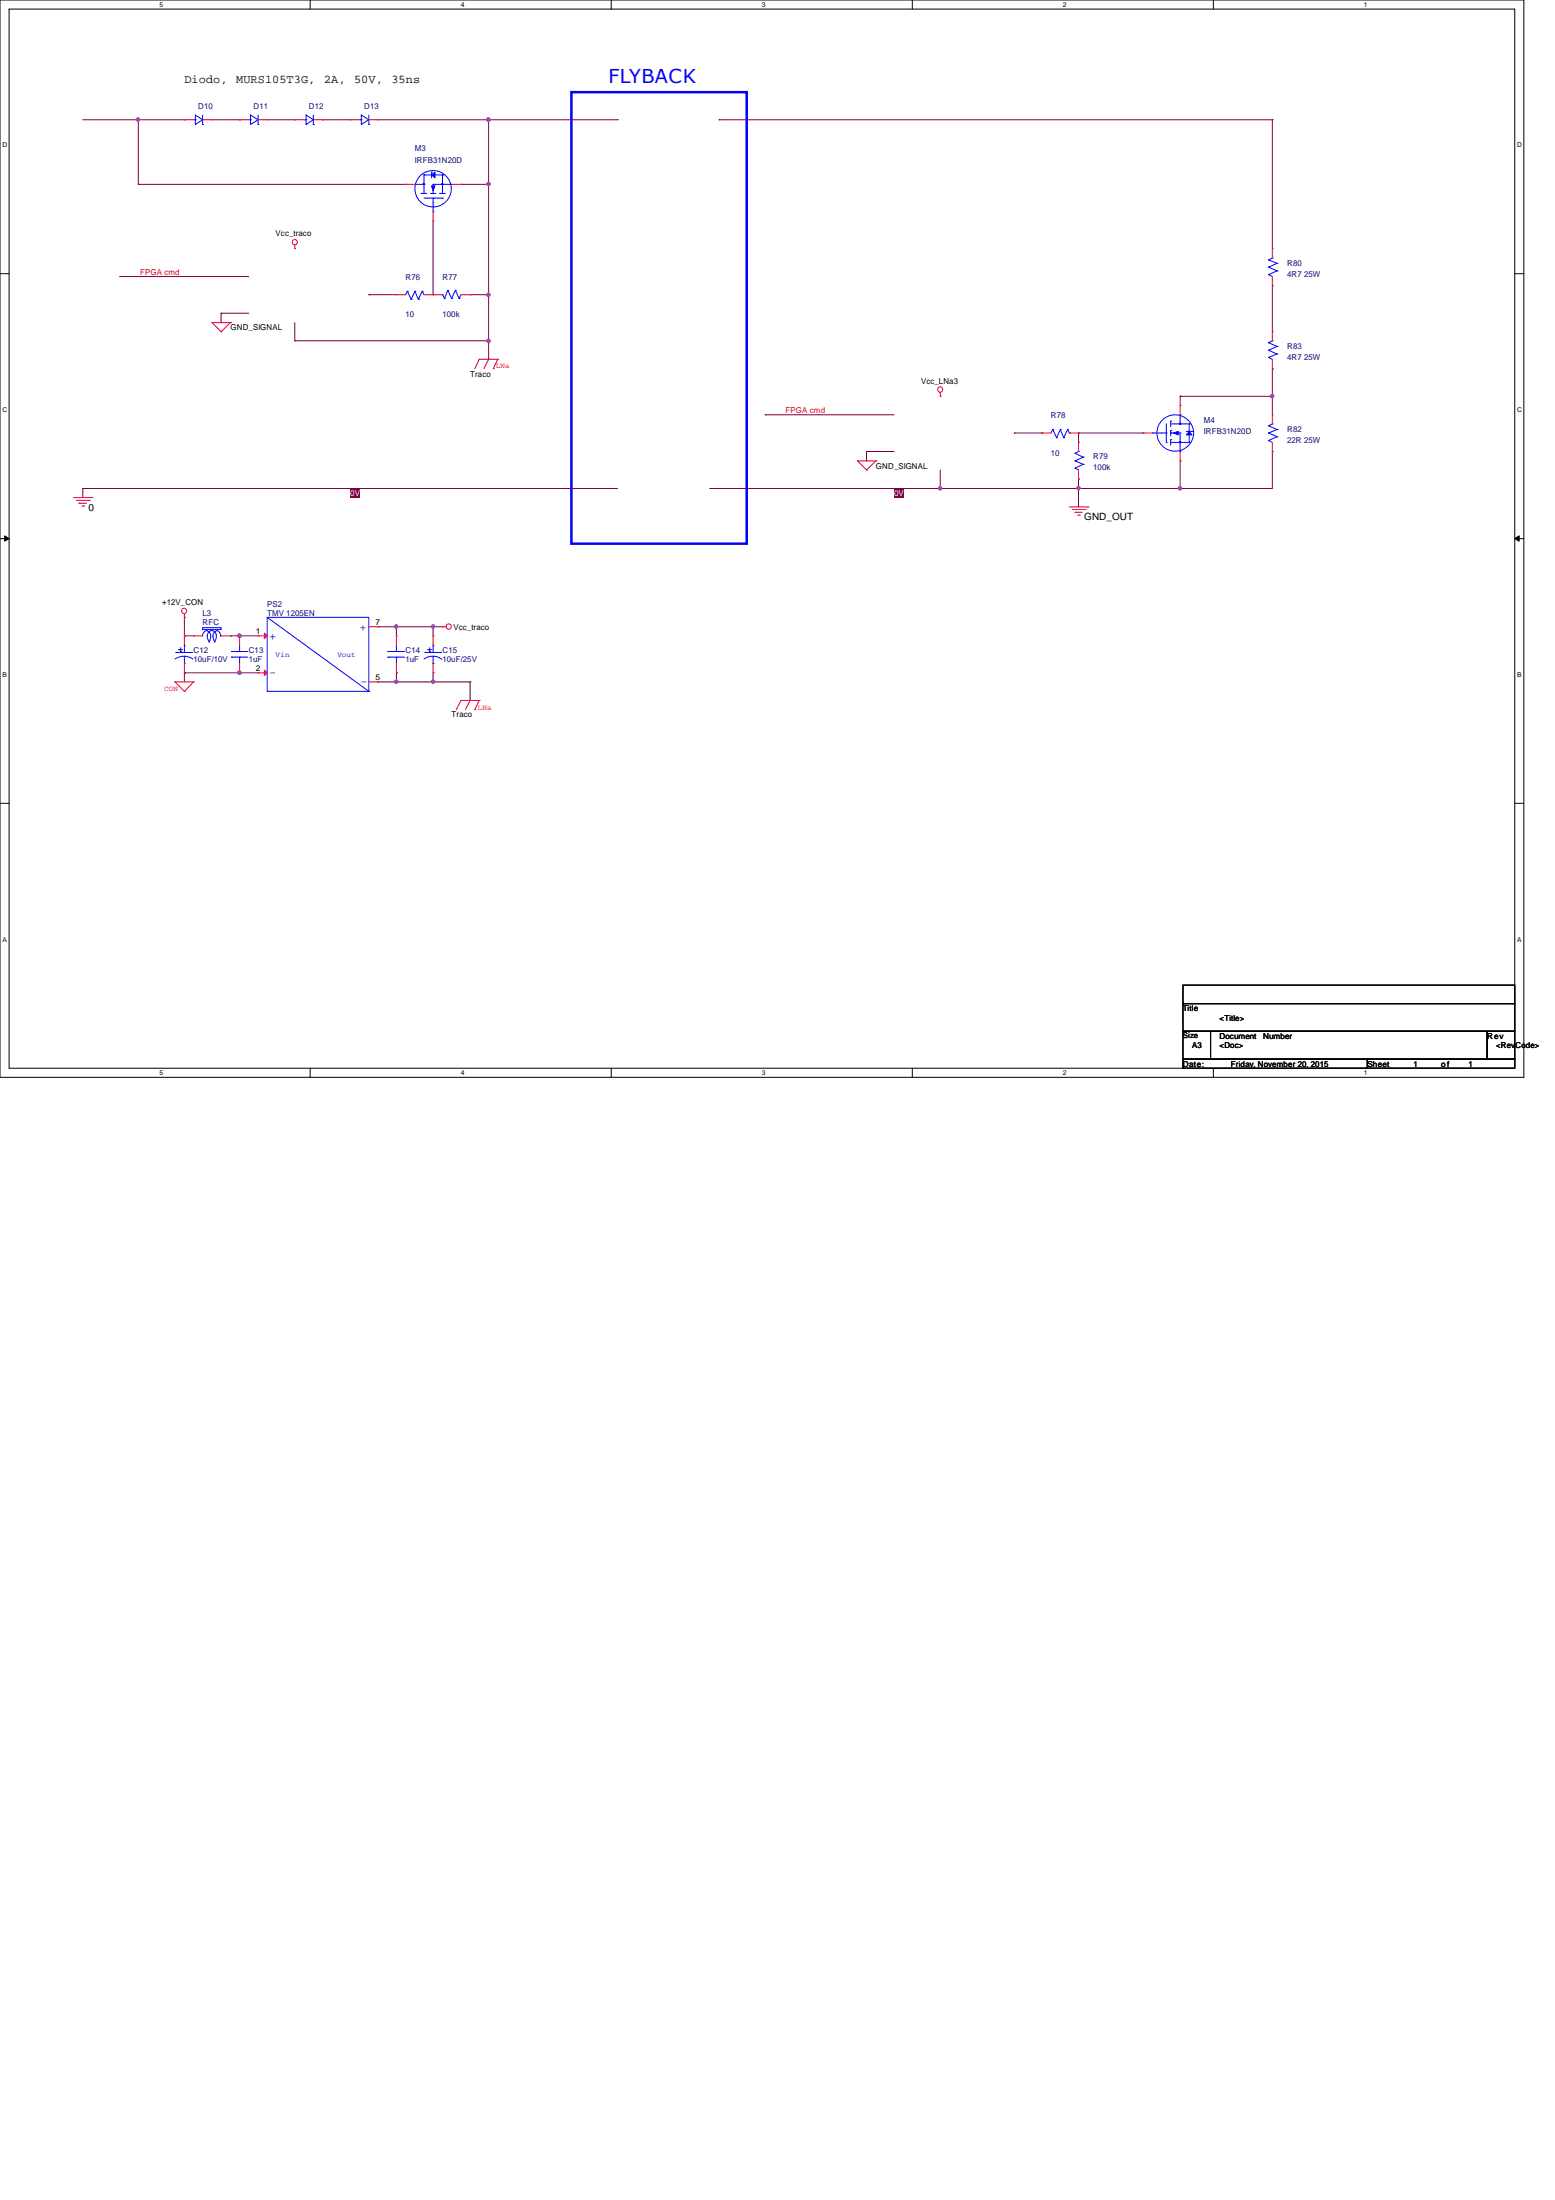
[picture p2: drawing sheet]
<svg xmlns="http://www.w3.org/2000/svg" width="210mm" height="297mm" viewBox="0 0 210 297" stroke-linecap="round" stroke-linejoin="round" font-family="sans-serif">
<g fill="none" stroke="#000" stroke-width=".13">
<path d="M0 0h205.7v145.5h-205.7zM41.9 0v1.2M82.5 0v1.2M123.1 0v1.2M163.8 0v1.2M1.2 1.2h203.3v143h-203.3zM0 37h1.2M204.5 37h1.2M0 72.7h1.2M.6 72.3l.6 .4-.6 .4zM204.5 72.7l.6-.4v.8zM204.5 72.7h1.2"/>
<path d="M0 108.5h1.2M204.5 108.5h1.2M41.9 144.2v1.3M82.5 144.2v1.3M123.1 144.2v1.3M163.8 144.2v1.3"/>
</g>
<path d="M.6 72.3l.6 .4-.6 .4zM204.5 72.7l.6-.4v.8z" fill="#000"/>
<path d="M77.1 12.4h23.7v61h-23.7z" fill="none" stroke="#00f" stroke-width=".34"/>
<path d="M51 84.6h.1M51 84.6h2.5" fill="none" stroke="#800040" stroke-width=".13"/>
<path d="M53.3 84.4h.3l.1 .2-.1 .2h-.1h-.2z" fill-rule="evenodd" fill="#f0f"/>
<path d="M53.3 84.4h.3l.1 .2-.1 .2h-.1h-.2z" fill="none" stroke="#f0f" stroke-width=".13"/>
<path d="M24.9 90.8h.1M24.9 90.8h7.4" fill="none" stroke="#800040" stroke-width=".13"/>
<path d="M32.1 90.7h.4l.1 .1-.1 .2-.2 .1-.2-.1z" fill-rule="evenodd" fill="#f0f"/>
<path d="M32.1 90.7h.4l.1 .1-.1 .2-.2 .1-.2-.1z" fill="none" stroke="#f0f" stroke-width=".13"/>
<path d="M24.9 83.4h.1M24.9 83.4v2.5M31.1 85.9h.1M31.1 85.9h1.2M32.3 90.8h.1M32.3 90.8h2.5M53.5 90.8h.1M53.5 90.8v1.3M58.5 84.6h.1M58.5 90.8h.1M58.5 84.6v1.3M58.5 90.8v1.3" fill="none" stroke="#800040" stroke-width=".13"/>
<path d="M58.3 91.9h.3l.1 .1-.1 .2-.1 .1-.2-.1z" fill-rule="evenodd" fill="#f0f"/>
<path d="M58.3 91.9h.3l.1 .1-.1 .2-.1 .1-.2-.1z" fill="none" stroke="#f0f" stroke-width=".13"/>
<path d="M24.9 90.8h.1M24.9 90.8v1.3M32.3 85.9h.1M32.3 85.9h2.5M53.5 84.6h.1M53.5 84.6h5M58.5 92.1h.1M58.5 92.1h5M63.5 92.1h.1M63.5 92.1v2.5" fill="none" stroke="#800040" stroke-width=".13"/>
<path d="M32.1 85.7h.4l.1 .1-.1 .2-.2 .1-.2-.1z" fill-rule="evenodd" fill="#f0f"/>
<path d="M32.1 85.7h.4l.1 .1-.1 .2-.2 .1-.2-.1z" fill="none" stroke="#f0f" stroke-width=".13"/>
<path d="M51 92.1h.1M51 92.1h7.5M53.5 92.1h.1M53.5 84.6h.1M53.5 84.6v1.3" fill="none" stroke="#800040" stroke-width=".13"/>
<path d="M53.3 91.9h.3l.1 .1-.1 .2-.1 .1-.2-.1z" fill-rule="evenodd" fill="#f0f"/>
<path d="M53.3 91.9h.3l.1 .1-.1 .2-.1 .1-.2-.1z" fill="none" stroke="#f0f" stroke-width=".13"/>
<path d="M58.5 84.6h.1M58.5 84.6h1.2" fill="none" stroke="#800040" stroke-width=".13"/>
<path d="M58.3 84.4h.3l.1 .2-.1 .2h-.1h-.2z" fill-rule="evenodd" fill="#f0f"/>
<path d="M58.3 84.4h.3l.1 .2-.1 .2h-.1h-.2z" fill="none" stroke="#f0f" stroke-width=".13"/>
<path d="M51 16.2h15M66 16.2h.1M97.1 16.2h.1M97.1 16.2h74.6M24.9 85.9h.1M24.9 85.9h1.2" fill="none" stroke="#800040" stroke-width=".13"/>
<path d="M65.8 16h.3l.1 .1-.1 .2-.2 .1-.1-.1z" fill-rule="evenodd" fill="#f0f"/>
<path d="M65.8 16h.3l.1 .1-.1 .2-.2 .1-.1-.1z" fill="none" stroke="#f0f" stroke-width=".13"/>
<path d="M11.2 66h.1M11.2 66h72.2" fill="none" stroke="#800040" stroke-width=".13"/>
<path d="M47.3 66h1.3v1.3h-1.3z" fill="#800040"/>
<path d="M11.2 16.2h7.5M18.7 16.2h.1M18.7 16.2v8.7M28.6 16.2h3.7M32.3 16.2h.1M36.1 16.2h3.7M39.8 16.2h.1M43.6 16.2h.1M43.6 16.2h3.7M18.7 24.9h.1M49.8 39.8h.1M49.8 39.8h3.7" fill="none" stroke="#800040" stroke-width=".13"/>
<path d="M18.5 16h.3v.1v.2l-.2 .1-.1-.1z" fill-rule="evenodd" fill="#f0f"/>
<path d="M18.5 16h.3v.1v.2l-.2 .1-.1-.1z" fill="none" stroke="#f0f" stroke-width=".13"/>
<g fill="none" stroke="#800040" stroke-width=".13">
<path d="M18.7 16.2h6.2M24.9 16.2h.1M66 16.2h.1M66 16.2v8.7h-3.8M66 16.2h17.4M83.4 16.2h.1M16.2 37.3h.1M16.2 37.3h17.4M18.7 24.9h36M54.7 24.9h.1M58.5 39.8h.1M58.5 29.8v10"/>
<path d="M62.2 24.9h.1M29.8 42.3h.1M29.8 43.6h.1M29.8 42.3h3.8M29.8 42.3v1.3M103.3 56h.1M103.3 56h17.4M136.9 58.5h.1M136.9 58.5h3.7M145.6 58.5h.1M145.6 58.5h8.7M145.6 58.5v1.2"/>
<path d="M11.2 67.2h.1M11.2 66v1.2M117 61h.1M117 61h3.7M117 61v1.2M145.6 64.7h.1M145.6 66h.1M145.6 64.7v1.3M145.6 66h13.7"/>
</g>
<path d="M159.1 65.8h.3l.1 .1-.1 .2-.1 .1-.2-.1z" fill-rule="evenodd" fill="#f0f"/>
<path d="M159.1 65.8h.3l.1 .1-.1 .2-.1 .1-.2-.1z" fill="none" stroke="#f0f" stroke-width=".13"/>
<path d="M145.4 65.8h.3l.1 .1-.1 .2-.1 .1-.2-.1z" fill-rule="evenodd" fill="#f0f"/>
<path d="M145.4 65.8h.3l.1 .1-.1 .2-.1 .1-.2-.1z" fill="none" stroke="#f0f" stroke-width=".13"/>
<g fill="none" stroke="#800040" stroke-width=".13">
<path d="M171.7 38.6h.1M171.7 38.6v6.2M159.3 53.5h.1M159.3 53.5v1.2M159.3 53.5h12.4M171.7 49.8h.1M171.7 53.5h.1M171.7 49.8v6.2M159.3 62.2h.1M159.3 66h.1M159.3 62.2v3.8M171.7 61h.1"/>
<path d="M171.7 61v5h-12.4"/>
</g>
<path d="M171.6 53.3h.3l.1 .2-.1 .1-.2 .1-.1-.1z" fill-rule="evenodd" fill="#f0f"/>
<path d="M171.6 53.3h.3l.1 .2-.1 .1-.2 .1-.1-.1z" fill="none" stroke="#f0f" stroke-width=".13"/>
<path d="M171.7 16.2h.1M171.7 16.2v17.4M95.8 66h31.1M126.9 66h.1" fill="none" stroke="#800040" stroke-width=".13"/>
<path d="M126.8 65.8h.3v.1v.2l-.2 .1-.1-.1z" fill-rule="evenodd" fill="#f0f"/>
<path d="M126.8 65.8h.3v.1v.2l-.2 .1-.1-.1z" fill="none" stroke="#f0f" stroke-width=".13"/>
<path d="M120.7 66h1.3v1.3h-1.3z" fill="#800040"/>
<path d="M66 39.8h.1M66 24.9v14.9M39.8 46h.1M39.8 43.6v2.4M145.6 66h.1M145.6 66v2.5" fill="none" stroke="#800040" stroke-width=".13"/>
<path d="M65.8 24.7h.3l.1 .1-.1 .2-.2 .1-.1-.1z" fill-rule="evenodd" fill="#f0f"/>
<path d="M65.8 24.7h.3l.1 .1-.1 .2-.2 .1-.1-.1z" fill="none" stroke="#f0f" stroke-width=".13"/>
<path d="M65.8 39.6h.3l.1 .2-.1 .1-.2 .1-.1-.1z" fill-rule="evenodd" fill="#f0f"/>
<path d="M65.8 39.6h.3l.1 .2-.1 .1-.2 .1-.1-.1z" fill="none" stroke="#f0f" stroke-width=".13"/>
<path d="M63.5 39.8h.1M63.5 39.8h2.5M39.8 46h26.2M66 46h.1" fill="none" stroke="#800040" stroke-width=".13"/>
<path d="M65.8 45.9h.3l.1 .1-.1 .2h-.2h-.1z" fill-rule="evenodd" fill="#f0f"/>
<path d="M65.8 45.9h.3l.1 .1-.1 .2h-.2h-.1z" fill="none" stroke="#f0f" stroke-width=".13"/>
<path d="M66 39.8h.1M66 39.8v8.7M66 48.5h.1M126.9 66h.1M126.9 63.5v2.5M126.9 66h18.7M145.6 66h.1" fill="none" stroke="#800040" stroke-width=".13"/>
<g fill="none" stroke="#f00" stroke-width=".13">
<path d="M39.8 33.6h.1M39.8 33.1v.5M28.6 43.6h.1M28.6 43.6h2.5M28.6 43.6l1.2 1.2M29.8 44.8h.1M31.1 43.6h.1M31.1 43.6l-1.3 1.2M64.7 48.5h.1M64.7 48.5l-.6 1.3M64.7 48.5h2.5M66 48.5h.1"/>
<path d="M66 48.5l-.7 1.3M66.6 49.8h.1M67.2 48.5h.1M67.2 48.5l-.6 1.3M126.9 53.5h.1M126.9 53v.5M140.6 58.5h.1M140.6 58.5h1.3M144.4 58.5h1.2M145.6 58.5h.1M171.7 56h.1M171.7 56v1.2"/>
<path d="M171.7 59.7v1.3M9.9 67.2h2.5M10.3 67.6h1.8M10.7 67.9h.1M10.7 67.9h1M11 68.3h.3M11.3 68.3h.1M12.1 67.6h.1M12.4 67.2h.1M115.7 62.2h.1M115.7 62.2h2.5M115.7 62.2l1.3 1.3"/>
<path d="M117 63.5h.1M118.2 62.2h.1M118.2 62.2l-1.2 1.3M144.4 68.5h2.5M144.7 68.8h1.8M145.1 69.2h.1M145.1 69.2h1M145.5 69.6h.2M145.7 69.6h.1M146.5 68.8h.1M146.9 68.5h.1M171.7 61h.1"/>
<path d="M23.6 92.1h.1M23.6 92.1h2.5M23.6 92.1l1.3 1.2M24.9 83.4h.1M24.9 93.3h.1M24.9 82.9v.5M26.1 92.1h.1M26.1 92.1l-1.2 1.2M49.8 84.6h1.2M49.8 92.1h1.2M51 92.1h.1M51 84.6h.1"/>
<path d="M53.5 85.9h.1M53.5 90.8h.1M53.5 85.9v1.2M53.5 89.6v1.2M59.7 84.6h.1M59.7 84.6h.5M62.2 94.6h.1M62.2 94.6l-.6 1.2M62.2 94.6h2.5M63.5 94.6h.1M63.5 94.6l-.7 1.2M64.1 95.8h.1"/>
<path d="M64.7 94.6h.1M64.7 94.6l-.6 1.2"/>
<circle cx="39.8" cy="32.7" r=".35"/>
<circle cx="126.9" cy="52.6" r=".35"/>
<circle cx="24.8" cy="82.5" r=".35"/>
<circle cx="60.6" cy="84.6" r=".35"/>
</g>
<path d="M159.7 133h44.8v2.5h-44.8zM159.7 135.5h44.8v3.7h-44.8zM159.7 139.2h3.7v3.8h-3.7zM163.4 139.2h37.3v3.8h-37.3zM200.7 139.2h3.8v3.8h-3.8zM159.7 143h24.9v1.2h-24.9zM184.6 143h19.9v1.2h-19.9z" fill="none" stroke="#000" stroke-width=".13"/>
<g fill="none" stroke="#00f" stroke-width=".13">
<path d="M142.1 58h.1M142.1 58l.5 1.1M142.1 58l-.2 .5M142.6 59.1h.1M143.1 58h.1M143.1 58l-.5 1.1M143.1 58l.5 1.1M143.6 59.1h.1M144.1 58h.1M144.1 58l-.5 1.1M144.1 58l.3 .5M144.4 58.5h.1"/>
<path d="M171.2 58.5h.1M171.2 57.5h.1M171.2 59.5h.1M171.2 58.5l1.2 .5M171.2 57.5l1.2 .5M171.2 59.5l.5 .2M171.7 57.2h.1M171.7 57.2l-.5 .3M172.4 59h.1M172.4 58h.1M172.4 59l-1.2 .5M172.4 58l-1.2 .5"/>
<path d="M36.1 83.4h13.7v9.9h-13.7zM36.1 83.4l13.7 9.9M49.8 93.3h.1M52.4 88.7h.1M52.4 88h.1M52.4 88.7h2.2M52.4 88h2.2M53.5 88h.1M53.5 88.7h.1M53.5 87.1v.9M53.5 88.7v.9"/>
</g>
<path d="M35.7 85.5l.4 .4-.4 .3z" fill="#f00"/>
<path d="M34.8 85.9h.1M34.8 85.9h1.3M35.7 85.5l.4 .4-.4 .3z" fill="none" stroke="#f00" stroke-width=".13"/>
<path d="M35.7 90.5l.4 .3-.4 .4z" fill="#f00"/>
<path d="M34.8 90.8h.1M34.8 90.8h1.3M35.7 90.5l.4 .3-.4 .4z" fill="none" stroke="#f00" stroke-width=".13"/>
<path d="M56 24.9h.1M56 24.9h1.2M58.5 28.6h.1M58.5 27.3v1.3M59.7 24.9h1.3M61 24.9h.1" fill="none" stroke="#00f" stroke-width=".13"/>
<path d="M58.3 25.1h.4l-.2 .6z" fill="#00f"/>
<g fill="none" stroke="#00f" stroke-width=".13">
<path d="M57.1 24.8h.2v.1h-.2zM58.3 25.1h.4l-.2 .6zM59.6 24.8h.2v.1h-.2z"/>
<circle cx="58.5" cy="25.5" r="2.46"/>
</g>
<path d="M58.3 23.6l.4-.4v.8z" fill="#00f"/>
<g fill="none" stroke="#00f" stroke-width=".13">
<path d="M26.1 16.2h.3M26.4 15.5l.9 .7-.9 .6zM26.4 16.2h.1M27.3 16.8h.1M27.3 15.5v1.3M33.6 16.2h.2M33.8 15.5l1 .7-1 .6zM33.8 16.2h.1M34.8 16.8h.1M34.8 15.5v1.3M41.1 16.2h.2M41.3 15.5l1 .7-1 .6z"/>
<path d="M41.3 16.2h.1M42.3 16.8h.1M42.3 15.5v1.3M48.5 16.2h.3M48.8 15.5l1 .7-1 .6zM48.8 16.2h.1M49.8 16.8h.1M49.8 15.5v1.3M56.9 26.1h.1M56.9 26.1h.7M57.2 23.6h.1M57.2 24.9h.1"/>
<path d="M57.2 23.6v2.5M57.2 26.8h2.5M57.2 23.6h1.1M58.1 26.1h.1M58.1 26.1h.7M58.3 23.6l.4-.4v.8zM58.3 23.2h.1M58.3 23.2v.8M58.5 26.1h.1M58.5 24.9h.1M58.5 26.8h.1M58.5 24.9v1.2"/>
<path d="M58.5 26.8v.5M58.5 24.9h1.2M58.7 23.6h1M59.4 26.1h.1M59.4 26.1h.7M59.7 26.8h.1M59.7 24.9h.1M59.7 23.6h.1M59.7 39.8h.1M59.7 23.6v2.5M59.7 39.8l.3 .5M60.5 39.2h.1"/>
<path d="M60.5 39.2l-.5 1.1M60.5 39.2l.5 1.1M61.5 39.2h.1M61.5 39.2l.5 1.1M61.5 39.2l-.5 1.1M62.2 39.8l-.2 .5M60 40.3h.1M61 40.3h.1M62 40.3h.1M155.6 58.5h.1M155.6 58.5h1.2M159.3 56h.1"/>
<path d="M159.3 56v1.2M159.3 59.7v1.3M145.1 62.2h.1M145.1 61.2h.1M145.1 63.2h.1M145.1 62.2l1.1 .5M145.1 61.2l1.1 .5M145.1 63.2l.5 .3M145.6 61h.1M145.6 61l-.5 .2M146.2 62.7h.1M146.2 61.7h.1"/>
<path d="M146.2 62.7l-1.1 .5M146.2 61.7l-1.1 .5M159.3 61h.1M23.7 88.1h.1M23.7 88.1h2.3M24.1 87.7h.1M24.1 87.7h.5M24.4 88h.1M24.4 87.5v.5M24.9 89.6h.1M24.9 88.6l-.7 .1-.6 .3M24.9 88.6l.6 .1 .5 .3"/>
<path d="M24.9 87.1h.1M24.9 87.1v1M24.9 88.6v1"/>
</g>
<g fill="none" stroke="#f00" stroke-width=".13">
<path d="M24.9 16.2h.1M24.9 16.2h1.2M27.3 16.2h1.3M28.6 16.2h.1M32.3 16.2h.1M32.3 16.2h1.3M34.8 16.2h1.3M36.1 16.2h.1M39.8 16.2h.1M39.8 16.2h1.3M42.3 16.2h1.3M43.6 16.2h.1"/>
<path d="M47.3 16.2h.1M47.3 16.2h1.2M49.8 16.2h1.2M51 16.2h.1M54.7 24.9h.1M54.7 24.9h1.3M58.5 29.8h.1M58.5 39.8h.1M58.5 28.6v1.2M58.5 39.8h1.2M61 24.9h1.2M62.2 24.9h.1"/>
<path d="M62.2 39.8h1.3M63.5 39.8h.1M145.6 59.7h.1M145.6 59.7v1.3M145.6 64.7h.1M145.6 63.5v1.2M24.9 85.9h.1M24.9 90.8h.1M24.9 85.9v1.2M24.9 89.6v1.2"/>
</g>
<path d="M158.4 58.5l.6-.2v.4z" fill="#00f"/>
<g fill="none" stroke="#00f" stroke-width=".13">
<path d="M158.4 58.5l.6-.2v.4zM159.2 57.1h.1v.2h-.1zM159.2 59.6h.1v.2h-.1z"/>
<circle cx="158.7" cy="58.5" r="2.47"/>
</g>
<path d="M160.5 58.3l.4 .4h-.8z" fill="#00f"/>
<g fill="none" stroke="#00f" stroke-width=".13">
<path d="M55 39.3h.1M55 39.3l.5 1.1M55 39.3l-.3 .5M56 39.3h.1M56 39.3l-.5 1.1M56 39.3l.5 1.1M57 39.3h.1M57 39.3l-.5 1.1M57 39.3l.2 .5M57.2 39.8h.1M171.2 36.1h.1M171.2 35.1h.1"/>
<path d="M171.2 37.1h.1M171.2 36.1l1.2 .5M171.2 35.1l1.2 .5M171.2 37.1l.5 .2M171.7 34.8h.1M171.7 34.8l-.5 .3M172.4 36.6h.1M172.4 35.6h.1M172.4 36.6l-1.2 .5M172.4 35.6l-1.2 .5M55.5 40.4h.1M56.5 40.4h.1"/>
<path d="M156.8 58.5h.6M157.4 59.7h.1M157.4 58.5h.1M157.4 57.2v2.5M158 58.5h.1M158 58.1h.1M158 59.4h.1M158 56.9h.1M158 58.5h1.3M158 57.2h2.5M158 59.7h2.5M158 56.9v.7"/>
<path d="M158 58.1v.7M158 59.4v.7M159.3 58.5h.1M159.3 57.2h.1M159.3 59.7h.1M159.3 58.5v1.2M160.1 58.3h.8M160.5 58.3l.4 .4h-.8zM160.5 57.2h.1M160.5 59.7h.1M160.5 57.2v1.1M160.5 58.7v1"/>
<path d="M160.9 58.3h.1M171.2 47.3h.1M171.2 46.3h.1M171.2 48.3h.1M171.2 47.3l1.2 .5M171.2 46.3l1.2 .5M171.2 48.3l.5 .2M171.7 46h.1M171.7 46l-.5 .3M172.4 47.8h.1M172.4 46.8h.1M172.4 47.8l-1.2 .5"/>
<path d="M172.4 46.8l-1.2 .5M27.3 84.8h2.5v.2h-2.5zM27.9 85.1a.65 .65 0 0 1 .5 .8M27.9 85.1a.73 .73 0 0 0-.6 .8M28 85.9l.1 .5 .2 .3M28.4 86l-.2 .7M28.5 85.1a.65 .65 0 0 1 .7 .8M28.6 85.1a.73 .73 0 0 0-.6 .8M28.7 85.9l.3 .8M29.2 86l-.2 .7M29.3 85.1a.66 .66 0 0 1 .5 .8M29.3 85.1a.75 .75 0 0 0-.6 .8"/>
<path d="M31.2 88.7h.1M31.2 88h.1M31.2 88.7h2.2M31.2 88h2.2M32.3 88h.1M32.3 88.7h.1M32.3 87.1v.9M32.3 88.7v.9M57.4 88.1h.1M57.4 88.1h2.2M57.7 87.7h.1M57.7 87.7h.6"/>
<path d="M58 88h.1M58 87.5v.5M58.5 89.6h.1M58.5 88.6l-.7 .1-.6 .3M58.5 88.6a1.77 1.77 0 0 1 1.1 .4M58.5 87.1h.1M58.5 87.1v1M58.5 88.6v1"/>
</g>
<g fill="none" stroke="#f00" stroke-width=".13">
<path d="M53.5 39.8h.1M53.5 39.8h1.2M57.2 39.8h1.3M58.5 39.8h.1M171.7 38.6h.1M171.7 33.6h.1M171.7 33.6v1.2M171.7 37.3v1.3M154.3 58.5h.1M154.3 58.5h1.3M159.3 54.7h.1M159.3 54.7v1.3"/>
<path d="M171.7 49.8h.1M171.7 44.8h.1M171.7 44.8v1.2M171.7 48.5v1.3M159.3 62.2h.1M159.3 61v1.2M26.1 85.9h.1M26.1 85.9h1.2M29.8 85.9h1.3M31.1 85.9h.1M32.3 85.9h.1M32.3 90.8h.1"/>
<path d="M32.3 85.9v1.2M32.3 89.6v1.2M58.5 85.9h.1M58.5 90.8h.1M58.5 85.9v1.2M58.5 89.6v1.2"/>
</g>
<path d="M53.3 84.4h.3l.1 .2-.1 .2h-.1h-.2z" fill-rule="evenodd" fill="#f0f"/>
<path d="M53.3 84.4h.3l.1 .2-.1 .2h-.1h-.2z" fill="none" stroke="#f0f" stroke-width=".13"/>
<path d="M32.1 90.7h.4l.1 .1-.1 .2-.2 .1-.2-.1z" fill-rule="evenodd" fill="#f0f"/>
<path d="M32.1 90.7h.4l.1 .1-.1 .2-.2 .1-.2-.1z" fill="none" stroke="#f0f" stroke-width=".13"/>
<path d="M58.3 91.9h.3l.1 .1-.1 .2-.1 .1-.2-.1z" fill-rule="evenodd" fill="#f0f"/>
<path d="M58.3 91.9h.3l.1 .1-.1 .2-.1 .1-.2-.1z" fill="none" stroke="#f0f" stroke-width=".13"/>
<path d="M32.1 85.7h.4l.1 .1-.1 .2-.2 .1-.2-.1z" fill-rule="evenodd" fill="#f0f"/>
<path d="M32.1 85.7h.4l.1 .1-.1 .2-.2 .1-.2-.1z" fill="none" stroke="#f0f" stroke-width=".13"/>
<path d="M53.3 91.9h.3l.1 .1-.1 .2-.1 .1-.2-.1z" fill-rule="evenodd" fill="#f0f"/>
<path d="M53.3 91.9h.3l.1 .1-.1 .2-.1 .1-.2-.1z" fill="none" stroke="#f0f" stroke-width=".13"/>
<path d="M58.3 84.4h.3l.1 .2-.1 .2h-.1h-.2z" fill-rule="evenodd" fill="#f0f"/>
<path d="M58.3 84.4h.3l.1 .2-.1 .2h-.1h-.2z" fill="none" stroke="#f0f" stroke-width=".13"/>
<path d="M65.8 16h.3l.1 .1-.1 .2-.2 .1-.1-.1z" fill-rule="evenodd" fill="#f0f"/>
<path d="M65.8 16h.3l.1 .1-.1 .2-.2 .1-.1-.1z" fill="none" stroke="#f0f" stroke-width=".13"/>
<path d="M18.5 16h.3v.1v.2l-.2 .1-.1-.1z" fill-rule="evenodd" fill="#f0f"/>
<path d="M18.5 16h.3v.1v.2l-.2 .1-.1-.1z" fill="none" stroke="#f0f" stroke-width=".13"/>
<path d="M159.1 65.8h.3l.1 .1-.1 .2-.1 .1-.2-.1z" fill-rule="evenodd" fill="#f0f"/>
<path d="M159.1 65.8h.3l.1 .1-.1 .2-.1 .1-.2-.1z" fill="none" stroke="#f0f" stroke-width=".13"/>
<path d="M145.4 65.8h.3l.1 .1-.1 .2-.1 .1-.2-.1z" fill-rule="evenodd" fill="#f0f"/>
<path d="M145.4 65.8h.3l.1 .1-.1 .2-.1 .1-.2-.1z" fill="none" stroke="#f0f" stroke-width=".13"/>
<path d="M171.6 53.3h.3l.1 .2-.1 .1-.2 .1-.1-.1z" fill-rule="evenodd" fill="#f0f"/>
<path d="M171.6 53.3h.3l.1 .2-.1 .1-.2 .1-.1-.1z" fill="none" stroke="#f0f" stroke-width=".13"/>
<path d="M126.8 65.8h.3v.1v.2l-.2 .1-.1-.1z" fill-rule="evenodd" fill="#f0f"/>
<path d="M126.8 65.8h.3v.1v.2l-.2 .1-.1-.1z" fill="none" stroke="#f0f" stroke-width=".13"/>
<path d="M65.8 24.7h.3l.1 .1-.1 .2-.2 .1-.1-.1z" fill-rule="evenodd" fill="#f0f"/>
<path d="M65.8 24.7h.3l.1 .1-.1 .2-.2 .1-.1-.1z" fill="none" stroke="#f0f" stroke-width=".13"/>
<path d="M65.8 39.6h.3l.1 .2-.1 .1-.2 .1-.1-.1z" fill-rule="evenodd" fill="#f0f"/>
<path d="M65.8 39.6h.3l.1 .2-.1 .1-.2 .1-.1-.1z" fill="none" stroke="#f0f" stroke-width=".13"/>
<path d="M65.8 45.9h.3l.1 .1-.1 .2h-.2h-.1z" fill-rule="evenodd" fill="#f0f"/>
<path d="M65.8 45.9h.3l.1 .1-.1 .2h-.2h-.1z" fill="none" stroke="#f0f" stroke-width=".13"/>
<text font-size="2.6" fill="#00f" x="82.1" y="11.3">FLYBACK</text>
<g font-size="1.6">
<text x="24.9" y="11.2">Diodo,</text>
<text x="31.9" y="11.2">MURS105T3G,</text>
<text x="43.7" y="11.2">2A,</text>
<text x="47.8" y="11.2">50V,</text>
<text x="52.8" y="11.2">35ns</text>
</g>
<g font-size="1.6" fill="#00f">
<text x="36.3" y="86.4">+</text>
<text x="48.5" y="85.1">+</text>
<text x="36.3" y="91.2">-</text>
<text x="48.6" y="92.5">-</text>
</g>
<g font-size="1.4">
<text x="11.9" y="69">0</text>
<text x="146.3" y="70.3">GND_OUT</text>
</g>
<g font-size="1.1" fill="#000080">
<text x="26.8" y="14.7">D10</text>
<text x="34.2" y="14.7">D11</text>
<text x="41.7" y="14.7">D12</text>
<text x="49.1" y="14.7">D13</text>
<text x="56" y="20.4">M3</text>
<text x="56" y="22">IRFB31N20D</text>
<text x="173.7" y="35.9">R80</text>
<text x="54.7" y="37.8">R76</text>
<text x="59.7" y="37.8">R77</text>
<text x="173.7" y="37.4">4R7 25W</text>
<text x="54.7" y="42.8">10</text>
<text x="59.7" y="42.8">100k</text>
<text x="173.7" y="47.1">R83</text>
<text x="173.7" y="48.6">4R7 25W</text>
<text x="141.9" y="56.4">R78</text>
<text x="162.5" y="57.1">M4</text>
<text x="162.5" y="58.5">IRFB31N20D</text>
<text x="173.7" y="58.3">R82</text>
<text x="173.7" y="59.8">22R 25W</text>
<text x="141.9" y="61.5">10</text>
<text x="147.6" y="62">R79</text>
<text x="147.6" y="63.5">100k</text>
<text x="27.3" y="83.2">L3</text>
<text x="36.1" y="82">PS2</text>
<text x="36.1" y="83.2">TMV 1205EN</text>
<text x="26.1" y="88.2">C12</text>
<text x="26.1" y="89.4">10uF/10V</text>
<text x="27.3" y="84.4">RFC</text>
<text x="33.6" y="88.2">C13</text>
<text x="33.6" y="89.4">1uF</text>
<text x="54.7" y="88.2">C14</text>
<text x="54.7" y="89.4">1uF</text>
<text x="59.7" y="88.2">C15</text>
<text x="59.7" y="89.4">10uF/25V</text>
</g>
<g font-size="1.1">
<text x="37.2" y="31.9">Vcc_traco</text>
<text x="31.1" y="44.6">GND_SIGNAL</text>
<text x="63.5" y="50.8">Traco</text>
<text x="124.3" y="51.8">Vcc_LNa3</text>
<text x="118.2" y="63.3">GND_SIGNAL</text>
<text x="21.9" y="81.7">+12V_CON</text>
<text x="34.5" y="85.6">1</text>
<text x="50.7" y="84.3">7</text>
<text x="61.2" y="85">Vcc_traco</text>
<text x="34.5" y="90.6">2</text>
<text x="50.7" y="91.8">5</text>
<text x="61" y="96.9">Traco</text>
<text x="159.7" y="136.6">Title</text>
<text x="164.6" y="137.8">&lt;Title&gt;</text>
<text x="159.7" y="140.2">Size</text>
<text x="160.9" y="141.6">A3</text>
<text x="164.6" y="140.3">Document</text>
<text x="164.6" y="141.6">&lt;Doc&gt;</text>
<text x="170.5" y="140.3">Number</text>
<text x="200.7" y="140.3">Rev</text>
<text x="202" y="141.6">&lt;RevCode&gt;</text>
<text x="159.7" y="144.1">Date:</text>
<text x="166.2" y="144.1">Friday, November 20, 2015</text>
<text x="184.6" y="144.1">Sheet</text>
<text x="190.8" y="144.1">1</text>
<text x="194.5" y="144.1">o f</text>
<text x="198.2" y="144.1">1</text>
</g>
<g font-size="1.1" fill="#f00">
<text x="18.9" y="37.1">FPGA cmd</text>
<text x="106" y="55.8">FPGA cmd</text>
</g>
<g font-size="1.1" fill="#fff">
<text x="47.3" y="67">0V</text>
<text x="120.7" y="67">0V</text>
</g>
<g font-size="1" fill="#f00">
<text x="66.9" y="49.7">LNa</text>
<text x="22.1" y="93.3">CON</text>
<text x="64.5" y="95.8">LNa</text>
</g>
<g font-size="1" fill="#00f">
<text x="37.2" y="88.7">Vin</text>
<text x="45.6" y="88.7">Vout</text>
</g>
<g font-size=".9">
<text x="21.5" y=".9">5</text>
<text x="62.2" y=".9">4</text>
<text x="102.8" y=".9">3</text>
<text x="143.5" y=".9">2</text>
<text x="184.1" y=".9">1</text>
<text x=".3" y="19.9">D</text>
<text x="204.8" y="19.9">D</text>
<text x=".3" y="55.6">C</text>
<text x="204.8" y="55.6">C</text>
<text x=".3" y="91.4">B</text>
<text x="204.8" y="91.4">B</text>
<text x=".3" y="127.1">A</text>
<text x="204.8" y="127.1">A</text>
<text x="21.5" y="145.2">5</text>
<text x="62.2" y="145.2">4</text>
<text x="102.8" y="145.2">3</text>
<text x="143.5" y="145.2">2</text>
<text x="184.1" y="145.2">1</text>
</g>
</svg>
